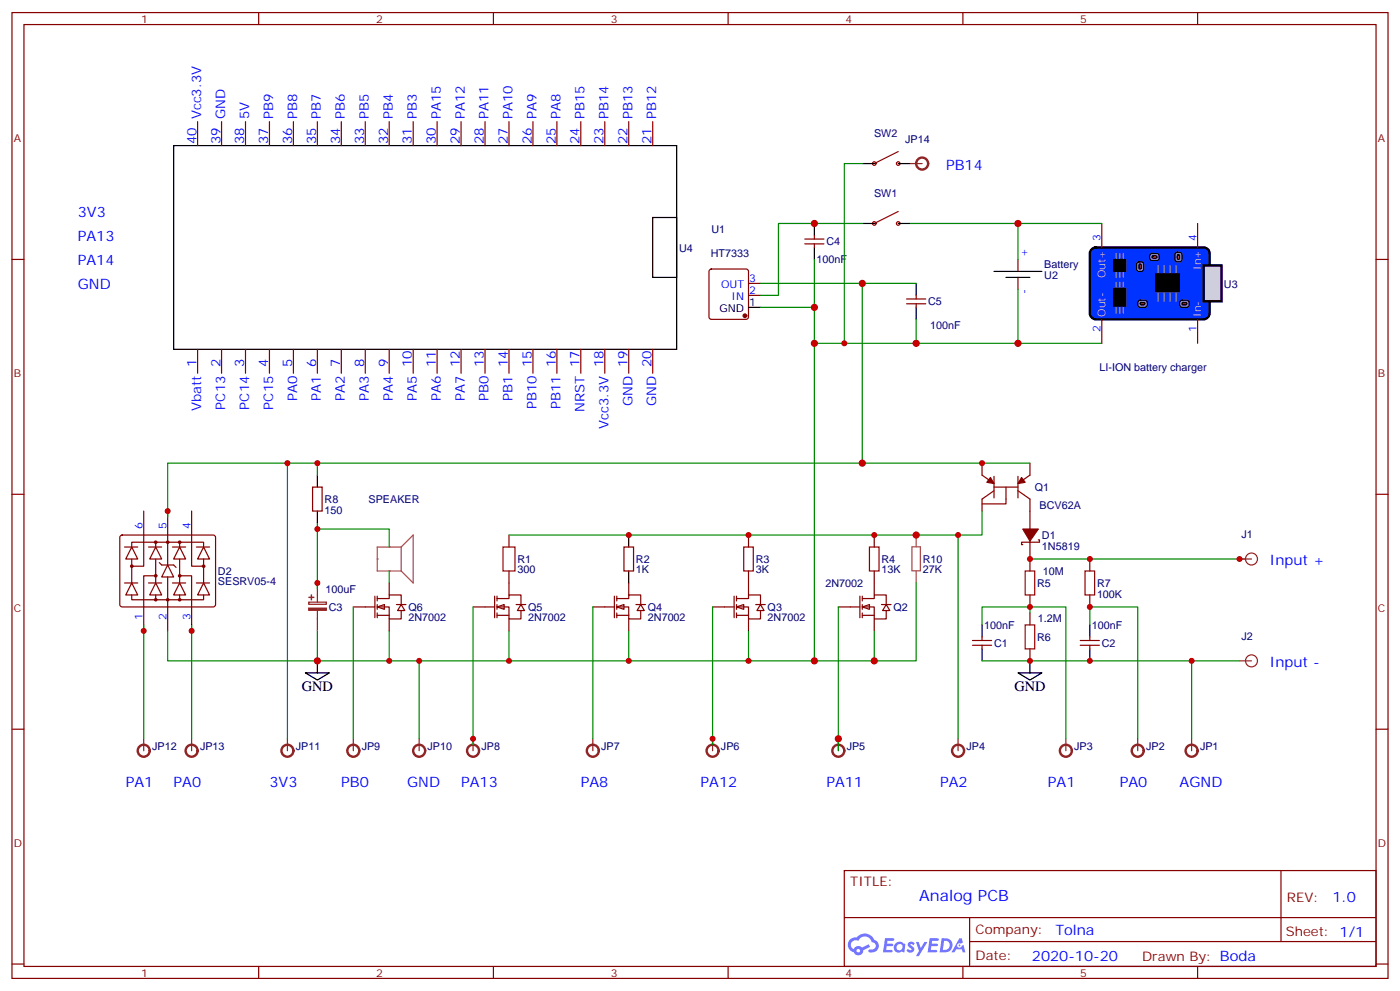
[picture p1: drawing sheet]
<svg xmlns="http://www.w3.org/2000/svg" width="412mm" height="292mm" viewBox="0 0 412 292" stroke-linecap="round" stroke-linejoin="round" font-family="sans-serif">
<g fill="none" stroke="#870000" stroke-width=".35">
<path d="M3.5 3.7h405.4v284.3h-405.4zM7.1 7.2h398.2v277.3h-398.2zM76.2 3.7v3.5M145.3 3.7v3.5M214.5 3.7v3.5M283.6 3.7v3.5M352.8 3.7v3.5M3.5 76.4h3.6M405.3 76.4h3.6M3.5 145.5h3.6M405.3 145.5h3.6M3.5 214.7h3.6"/>
<path d="M405.3 214.7h3.6M248.7 256.3h156.6v28.2h-156.6zM377.3 256.3v20.9M248.7 270.1h156.5M285.6 277.2h119.6M285.6 270.1v14.2M3.5 283.8h3.6M76.2 284.5v3.5M145.3 284.5v3.5M214.5 284.5v3.5M283.6 284.5v3.5M352.8 284.5v3.5"/>
<path d="M405.3 283.8h3.6"/>
</g>
<g fill="#5487ff">
<path d="M267.7 277.5a1.22 1.22 0 0 1 1.7 .2l-.4 .6a.47 .47 0 0 0-.3-.4 .47 .47 0 0 0-.5 .2l.1 .2a1.14 1.14 0 0 1 .8 1.8 1.14 1.14 0 0 1-1.9 0l-.2-.2 .5-.6 .7 .5a.29 .29 0 0 0 .3-.3 .29 .29 0 0 0-.2-.3 1.04 1.04 0 0 1-.6-1.7z"/>
<path d="M260.7 276.2h2.4l.3 .2-.2 .5-1.8 .1-.1 .8h1.5l.3 .4-.3 .4h-1.6l-.2 1.1h1.7l.2 .3-.2 .3-2.6 .1z"/>
<path d="M273.8 276.2h2.4l.3 .2-.1 .5-1.8 .1-.2 .8h1.6l.3 .4-.4 .4-1.6-.1-.1 1.1 1.7 .1 .2 .3-.2 .3-2.6 .1z"/>
<path d="M282.6 276.2h.7l.3 1.3-.6 .3a.69 .69 0 0 0-1 .3 .69 .69 0 0 0 .4 .9 .69 .69 0 0 0 .9-.6l.5-.2 .6 2.2h-.8l-.2-.9h-1.8l-.5 .9h-.8z"/>
<path d="M269.8 277.3h.8l.6 1.8 1.1-1.8h.9l-2.6 4.2h-.8l.9-1.5z"/>
<path d="M277.4 276.2l-.6 4.2h1.3a2.11 2.11 0 0 0 2.5-2.1 2.11 2.11 0 0 0-2.5-2.1zM278.1 277a1.39 1.39 0 0 1 1.7 1.4 1.39 1.39 0 0 1-1.8 1.2h-.3z"/>
<path d="M263.7 277.8a1.54 1.54 0 0 0-.1 2.2 1.54 1.54 0 0 0 2.2 .1l.6 .3 .3-2.3-.2-.3h-.4a1.49 1.49 0 0 0-2.4 0zM264 278.8a.94 .94 0 0 1 1.8 0 .94 .94 0 0 1-1.8 0z"/>
<path d="M250.4 276.6a2.18 2.18 0 0 0 1.1 3.7 1.44 1.44 0 0 0 1.6 .9 1.44 1.44 0 0 0 1.2-1.4l2-1.1-.5-.7-1.9 1a1.47 1.47 0 0 0-2.4 .4 1.39 1.39 0 0 1-.7-1.9 1.39 1.39 0 0 1 2-.5 2.12 2.12 0 0 1 2.2-1.3 2.12 2.12 0 0 1 1.9 1.7 1.14 1.14 0 0 1 1.1 1.4 1.14 1.14 0 0 1-1.7 .7 .43 .43 0 0 0-.5 .4 .43 .43 0 0 0 .4 .5 1.98 1.98 0 0 0 2.5-1.2 1.98 1.98 0 0 0-1.2-2.6 3.1 3.1 0 0 0-5.3-.6l-.9 .1zM252.3 279.9a.55 .55 0 0 1 1.1 0 .55 .55 0 0 1-1.1 0z"/>
<circle cx="282.6" cy="278.3" r=".26"/>
</g>
<path d="M289.3 136.3v3.6l3.5 2.4M303.4 136.3v3.6l-3.5 2.4M292.8 143.4h7.1M292.8 144.5l-3.5 2.4v3.6M292.8 140.2v6.4M296.3 143.4v4.9h-7M299.9 144.5l3.5 2.4v3.6M299.9 140.2v6.4" fill="none" stroke="#870000" stroke-width=".35"/>
<g fill="#870000" stroke="#870000" stroke-width=".35">
<path d="M300.9 140.6l1.1 1.4-2.1 .3z"/>
<path d="M291.7 140.6l1.1 1.7-2.1-.3z"/>
</g>
<g fill="#fff" stroke="#870000" stroke-width=".35">
<path d="M254 178.7l2.1-.7v1.4z"/>
<path d="M261.1 178l1 1.7h-2.1z"/>
</g>
<path d="M246.9 178.7h6.4M253.3 175.5v6.4M254 176.2h3.5v-1h3.6v2.8M254 178.7h3.5v3.5h3.6v-2.5M254 175.5v1.4M254 178v1.4M257.5 171.6v3.6M259.6 178h2.9M254 181.2h3.5M254 180.4v1.5M257.5 182.2v3.5" fill="none" stroke="#870000" stroke-width=".35"/>
<g fill="#fff" stroke="#870000" stroke-width=".35">
<path d="M217 178.7l2.1-.7v1.4z"/>
<path d="M224 178l1.1 1.7h-2.1z"/>
</g>
<path d="M209.9 178.7h6.4M216.3 175.5v6.4M217 176.2h3.5v-1h3.5v2.8M217 178.7h3.5v3.5h3.5v-2.5M217 175.5v1.4M217 178v1.4M220.5 171.6v3.6M222.6 178h2.8M217 181.2h3.5M217 180.4v1.5M220.5 182.2v3.5" fill="none" stroke="#870000" stroke-width=".35"/>
<g fill="#fff" stroke="#870000" stroke-width=".35">
<path d="M181.7 178.7l2.1-.7v1.4z"/>
<path d="M188.7 178l1.1 1.7h-2.1z"/>
</g>
<path d="M174.6 178.7h6.4M181 175.5v6.4M181.7 176.2h3.5v-1h3.5v2.8M181.7 178.7h3.5v3.5h3.5v-2.5M181.7 175.5v1.4M181.7 178v1.4M185.2 171.6v3.6M187.3 178h2.8M181.7 181.2h3.5M181.7 180.4v1.5M185.2 182.2v3.5" fill="none" stroke="#870000" stroke-width=".35"/>
<g fill="#fff" stroke="#870000" stroke-width=".35">
<path d="M146.4 178.7l2.1-.7v1.4z"/>
<path d="M153.5 178l1 1.7h-2.1z"/>
</g>
<path d="M139.3 178.7h6.4M145.7 175.5v6.4M146.4 176.2h3.5v-1h3.6v2.8M146.4 178.7h3.5v3.5h3.6v-2.5M146.4 175.5v1.4M146.4 178v1.4M149.9 171.6v3.6M152 178h2.9M146.4 181.2h3.5M146.4 180.4v1.5M149.9 182.2v3.5" fill="none" stroke="#870000" stroke-width=".35"/>
<g fill="#fff" stroke="#870000" stroke-width=".35">
<path d="M111.1 178.7l2.1-.7v1.4z"/>
<path d="M118.2 178l1 1.7h-2.1z"/>
</g>
<g fill="none" stroke="#870000" stroke-width=".35">
<path d="M92.1 143.4h2.8v7.1h-2.8zM149.9 157.5v3.5M220.5 157.5v3.5M257.5 157.5v3.5M303.4 150.5v5.3M303.4 159.3v8.8M305.9 158.9h.3v.7h-5.3v.7h.4M104.1 178.7h6.3M110.4 175.5v6.4M111.1 176.2h3.6v-1h3.5v2.8M111.1 178.7h3.6v3.5h3.5v-2.5M111.1 175.5v1.4"/>
<path d="M111.1 178v1.4M114.7 171.6v3.6M116.8 178h2.8M149.9 168.1v3.5M183.8 161h2.8v7.1h-2.8zM220.5 168.1v3.5M257.5 168.1v3.5M303.4 175.2v3.5M321 164.6v3.5M321 175.2v3.5M111.1 181.2h3.6M111.1 180.4v1.5"/>
<path d="M114.7 182.2v3.5M286.5 190h5.6M286.5 188.6h5.6M289.3 187.5v1.1M289.3 190v1M303.4 180.4v3.6M303.4 191v3.6M318.2 190h5.6M318.2 188.6h5.6M321 187.5v1.1M321 190v1"/>
</g>
<path d="M148.2 161h3.5v7.1h-3.5zM219.1 161h2.8v7.1h-2.8zM256.1 161h2.8v7.1h-2.8zM302 168.1h2.8v7.1h-2.8zM319.6 168.1h2.8v7.1h-2.8zM302 184h2.8v7h-2.8z" fill="none" stroke="#a10000" stroke-width=".35"/>
<path d="M93.5 139.9v3.5M93.5 150.5v3.5M185.2 157.5v3.5M185.2 168.1v3.5M289.3 184v3.5M289.3 191v3.6M321 184v3.5M321 191v3.6" fill="none" stroke="#000" stroke-width=".35"/>
<g fill="none" stroke="#008700" stroke-width=".35">
<path d="M93.5 136.3v3.6M303.4 136.3h-218.7v81.2M93.5 154v19.4M282.2 157.5v60M289.3 150.5v7h-139.4M104.1 178.7v38.8M139.3 178.7v40.6M174.6 178.7v38.8M209.9 178.7v40.6M246.9 178.7v42.3M303.4 164.6h63.5M303.4 178.7h10.6v38.8"/>
<path d="M93.5 185.7v8.9h21.2M114.7 185.7v8.9h35.2M149.9 185.7v8.9h35.3M185.2 185.7v8.9h35.3M220.5 185.7v8.9h37v-8.9M289.3 194.6h75.8M303.4 180.4v-1.7h-14.1v5.3M321 184v-5.3h14.1v38.8M351 194.6v22.9"/>
</g>
<path d="M301.3 155.8h4.6l-2.5 3.5z" fill="#870000" stroke="#870000" stroke-width=".35"/>
<g fill="none" stroke="#8c2424" stroke-width=".35">
<path d="M90.9 177.3h5.2v.6h-5.2zM93.5 171.6v5.7M93.5 179.7v6M365.1 164.6h3.6M365.1 194.6h3.6M84.7 217.5v3.5M104.1 217.5v3.5M123.5 217.5v3.5M139.3 217.5v3.5M174.6 217.5v3.5M209.9 217.5v3.5M246.9 217.5v3.5"/>
<path d="M282.2 217.5v3.5M314 217.5v3.5M335.1 217.5v3.5M351 217.5v3.5"/>
<circle cx="368.7" cy="164.6" r="1.76"/>
<circle cx="368.7" cy="194.6" r="1.76"/>
</g>
<g fill="none" stroke="#8c2424" stroke-width=".71">
<circle cx="84.7" cy="221" r="1.76"/>
<circle cx="104.1" cy="221" r="1.76"/>
<circle cx="123.5" cy="221" r="1.76"/>
<circle cx="139.3" cy="221" r="1.76"/>
<circle cx="174.6" cy="221" r="1.76"/>
<circle cx="209.9" cy="221" r="1.76"/>
<circle cx="246.9" cy="221" r="1.76"/>
<circle cx="282.2" cy="221" r="1.76"/>
<circle cx="314" cy="221" r="1.76"/>
<circle cx="335.1" cy="221" r="1.76"/>
<circle cx="351" cy="221" r="1.76"/>
</g>
<g fill="#8c2424" stroke="#8c2424" stroke-width=".35">
<path d="M90.9 179h5.2v.7h-5.2z"/>
<path d="M91 175.9h1.4z"/>
<path d="M91.7 175.2l.1 1.4z"/>
</g>
<path d="M118.2 161h-7.1v7.1h7.1M118.2 161v7.1M118.2 161l3.5-3.5v14.1l-3.5-3.5" fill="none" stroke="#a64a4a" stroke-width=".35"/>
<g fill="#a64a4a">
<circle cx="114.7" cy="168.1" r=".18"/>
<circle cx="114.7" cy="161" r=".18"/>
<circle cx="111.1" cy="164.6" r=".18"/>
</g>
<path d="M224 90.5h15.9v104.1M224 83.4h30v52.9M93.5 155.8h21.2v5.2M114.7 168.1v3.5M123.5 194.6v22.9" fill="none" stroke="#008700" stroke-width=".35"/>
<path d="M209.1 79.4l.4-.2h10.3l.5 .2 .2 .5v13.4l-.2 .5-.5 .2h-10.3l-.4-.2-.3-.5v-13.4zM299.9 76.4v3.5M220.5 87h3.5M220.5 83.4h3.5M299.9 81.7v3.5" fill="none" stroke="#870000" stroke-width=".35"/>
<circle cx="219.4" cy="93" r=".53" fill="#870000" stroke="#870000" stroke-width=".35"/>
<path d="M292.8 79.9h14.1M220.5 90.5h3.5M296.3 81.7h7.1M90 198.1h7l-3.5 2.1zM93.5 194.6v3.5M299.9 198.1h7l-3.5 2.1zM303.4 194.6v3.5" fill="none" stroke="#000" stroke-width=".35"/>
<path d="M321.6 73.4l1.2-.6h31.7a1.76 1.76 0 0 1 1.8 1.8v17.7a1.89 1.89 0 0 1-1.8 1.7h-31.7a1.89 1.89 0 0 1-1.8-1.7v-17.7z" fill="#03f" stroke="#000" stroke-width=".71"/>
<path d="M354.5 78.1h5.3v10.6h-5.3z" fill="#ccc" stroke="#000" stroke-width=".71"/>
<path d="M324.6 65.8v7M352.8 65.8v7M324.6 94v7.1M352.8 94v7.1" fill="none" stroke="#870000" stroke-width=".35"/>
<g fill="none" stroke="#999" stroke-width=".35">
<path d="M328.8 74.6v7.1M329.8 74.6v7.1M330.9 74.6v7.1M341.1 78.1v3.6M342.9 78.1v3.6M344.7 78.1v3.6M346.4 78.1v3.6M328.8 88.7v3.6M328.8 83.1v3.5M329.8 88.7v3.6M329.8 83.1v3.5M330.9 88.7v3.6"/>
<path d="M330.9 83.1v3.5M341.1 85.2v3.5M342.9 85.2v3.5M344.7 85.2v3.5M346.4 85.2v3.5"/>
</g>
<path d="M328.1 76.4h3.5v3.5h-3.5zM328.1 84.8h3.5v5.3h-3.5zM340.4 80.6h7.1v5.3h-7.1z" fill="#000" stroke="#000" stroke-width=".35"/>
<path d="M338.9 74.8l.5-.2 1.7 .1 .3 .3v1.3l-.6 .4h-1.7l-.4-.7z" fill="#999" stroke="#000" stroke-width=".35"/>
<path d="M339.4 75.5l1-.2 .4 .4-.2 .3h-.9l-.3-.2z" fill="#963" stroke="#000" stroke-width=".35"/>
<path d="M346.3 74.5l1.2-.2 .6 .4 .1 1.7-.5 .6h-1.2l-.4-.4v-1.6z" fill="#999" stroke="#000" stroke-width=".35"/>
<path d="M346.8 75.1l.3-.1 .3 .1 .1 .9-.2 .3-.5-.1z" fill="#963" stroke="#000" stroke-width=".35"/>
<path d="M335.4 88.6l.4-.2h1.7l.4 .4v1.3l-.6 .4-1.7-.1-.5-.6z" fill="#999" stroke="#000" stroke-width=".35"/>
<path d="M335.9 89.3l1-.2 .4 .3-.2 .3-.9 .1-.3-.2z" fill="#963" stroke="#000" stroke-width=".35"/>
<path d="M347.7 88.6l.5-.2h1.7l.4 .4-.1 1.3-.6 .4-1.7-.1-.4-.6z" fill="#999" stroke="#000" stroke-width=".35"/>
<path d="M348.2 89.3l1-.2 .4 .3-.2 .3-.9 .1-.3-.2z" fill="#963" stroke="#000" stroke-width=".35"/>
<path d="M335 77.3l1.2-.2 .6 .4 .1 1.7-.5 .6h-1.2l-.4-.4v-1.6z" fill="#999" stroke="#000" stroke-width=".35"/>
<path d="M335.5 78l.3-.2 .3 .2 .1 .8-.2 .4-.5-.2z" fill="#963" stroke="#000" stroke-width=".35"/>
<g fill="none" stroke="#008700" stroke-width=".35">
<path d="M254 48.2h-5.3v52.9M239.9 76.4v14.1M254 65.8h-24.7v21.2h-5.3M268.1 65.8h31.8M324.6 65.8h-24.7v10.6M254 83.4h15.9M269.9 94v7.1M299.9 85.2v15.9h24.7M239.9 101.1h60M84.7 136.3h-35.3v15.9M269.9 171.6v23h-12.4M42.3 184v33.5"/>
<path d="M49.4 185.7v8.9h44.1M56.4 184v33.5"/>
</g>
<g fill="none" stroke="#900" stroke-width=".35">
<path d="M264.6 44.6l-7.1 3.6M264.6 62.3l-7.1 3.5"/>
<circle cx="257.5" cy="48.2" r=".53"/>
<circle cx="264.6" cy="48.2" r=".53"/>
<circle cx="257.5" cy="65.8" r=".53"/>
<circle cx="264.6" cy="65.8" r=".53"/>
</g>
<path d="M51.2 42.9h148.1v59.9h-148.1zM254 48.2h3.5M264.6 48.2h3.5M192.3 64h7v17.7h-7zM239.9 65.8v3.5M239.9 72.8v3.6M254 65.8h3.5M264.6 65.8h3.5M269.9 83.4v3.6M269.9 90.5v3.5" fill="none" stroke="#000" stroke-width=".35"/>
<g fill="none" stroke="#870000" stroke-width=".35">
<path d="M58.2 35.8v7.1M65.3 35.8v7.1M72.3 35.8v7.1M79.4 35.8v7.1M86.4 35.8v7.1M93.5 35.8v7.1M100.5 35.8v7.1M107.6 35.8v7.1M114.7 35.8v7.1M121.7 35.8v7.1M128.8 35.8v7.1M135.8 35.8v7.1"/>
<path d="M142.9 35.8v7.1M149.9 35.8v7.1M157 35.8v7.1M164 35.8v7.1M171.1 35.8v7.1M178.2 35.8v7.1M185.2 35.8v7.1M192.3 35.8v7.1M237.1 71.8h5.6M237.1 70.4h5.6M239.9 69.3v1.1M239.9 71.8v1"/>
<path d="M267.1 89.4h5.6M267.1 88h5.6M269.9 87v1M269.9 89.4v1.1M58.2 102.8v7.1M65.3 102.8v7.1M72.3 102.8v7.1M79.4 102.8v7.1M86.4 102.8v7.1M93.5 102.8v7.1M100.5 102.8v7.1M107.6 102.8v7.1"/>
<path d="M114.7 102.8v7.1M121.7 102.8v7.1M128.8 102.8v7.1M135.8 102.8v7.1M142.9 102.8v7.1M149.9 102.8v7.1M157 102.8v7.1M164 102.8v7.1M171.1 102.8v7.1M178.2 102.8v7.1M185.2 102.8v7.1M192.3 102.8v7.1"/>
<path d="M35.5 157.7l.5-.2h26.8l.5 .2 .2 .5-.1 20.1-.6 .4-27.1-.1-.4-.6v-19.8zM42.3 150.5v16.2h-3.5M45.9 159.6v1.4M49.4 150.5v15.8M52.9 159.6v1.4M56.4 150.5v16.2h3.6M36.7 161h3.9M36.7 171.6h3.9M38.8 161l1.8 3.6h-3.6zM38.8 171.6l1.8 3.6h-3.6zM38.8 175.2v1.4h21.2v-1.4M38.8 161v-1.4h21.2v1.4"/>
<path d="M38.8 164.6v7M43.7 161h3.9M43.7 171.6h3.9M45.9 161l1.7 3.6h-3.5zM45.9 171.6l1.7 3.6h-3.5zM45.9 169.5h-3.6v16.2M45.9 164.6v7M45.9 175.2v1.4M46.9 165.6l.7 .7h3.6l.7 .7M49.4 166.3l1.8 3.6h-3.6zM49.4 169.9v15.8M50.8 161h3.9"/>
<path d="M50.8 171.6h3.9M52.9 161l1.8 3.6h-3.5zM52.9 171.6l1.8 3.6h-3.5zM52.9 169.5h3.5v16.2M52.9 164.6v7M52.9 175.2v1.4M57.9 161h3.8M57.9 171.6h3.8M60 161l1.7 3.6h-3.5zM60 171.6l1.7 3.6h-3.5zM60 164.6v7"/>
</g>
<path d="M269.9 157.5v3.5M268.6 161h2.5v7h-2.5zM269.9 168.2v3.4" fill="none" stroke="#a64a4a" stroke-width=".35"/>
<g fill="#870000" stroke="#870000" stroke-width=".35">
<circle cx="38.8" cy="166.7" r=".35"/>
<circle cx="45.9" cy="169.5" r=".35"/>
<circle cx="60" cy="166.7" r=".35"/>
<circle cx="52.9" cy="169.5" r=".35"/>
<circle cx="49.4" cy="159.6" r=".35"/>
<circle cx="49.4" cy="176.6" r=".35"/>
<circle cx="45.9" cy="176.6" r=".35"/>
<circle cx="52.9" cy="176.6" r=".35"/>
<circle cx="45.9" cy="159.6" r=".35"/>
<circle cx="52.9" cy="159.6" r=".35"/>
</g>
<path d="M268.1 48.2h3.5M42.3 217.5v3.5M56.4 217.5v3.5" fill="none" stroke="#8c2424" stroke-width=".35"/>
<g fill="none" stroke="#8c2424" stroke-width=".71">
<circle cx="271.6" cy="48.2" r="1.76"/>
<circle cx="42.3" cy="221" r="1.76"/>
<circle cx="56.4" cy="221" r="1.76"/>
</g>
<g fill="#c00">
<circle cx="185.2" cy="157.5" r=".88"/>
<circle cx="220.5" cy="157.5" r=".88"/>
<circle cx="257.5" cy="157.5" r=".88"/>
<circle cx="220.5" cy="194.6" r=".88"/>
<circle cx="185.2" cy="194.6" r=".88"/>
<circle cx="149.9" cy="194.6" r=".88"/>
<circle cx="303.4" cy="164.6" r=".88"/>
<circle cx="321" cy="164.6" r=".88"/>
<circle cx="365.1" cy="164.6" r=".88"/>
<circle cx="303.4" cy="178.7" r=".88"/>
<circle cx="303.4" cy="194.6" r=".88"/>
<circle cx="321" cy="194.6" r=".88"/>
<circle cx="321" cy="178.7" r=".88"/>
<circle cx="351" cy="194.6" r=".88"/>
<circle cx="246.9" cy="217.5" r="1.06"/>
<circle cx="209.9" cy="217.5" r=".88"/>
<circle cx="139.3" cy="217.5" r=".88"/>
<circle cx="289.3" cy="136.3" r=".88"/>
<circle cx="93.5" cy="136.3" r=".88"/>
<circle cx="93.5" cy="171.6" r=".88"/>
<circle cx="114.7" cy="194.6" r=".88"/>
<circle cx="93.5" cy="155.8" r=".88"/>
<circle cx="123.5" cy="194.6" r=".88"/>
<circle cx="93.5" cy="194.6" r="1.06"/>
<circle cx="239.9" cy="90.5" r="1.06"/>
<circle cx="299.9" cy="65.8" r="1.06"/>
<circle cx="239.9" cy="65.8" r="1.06"/>
<circle cx="254" cy="83.4" r="1.06"/>
<circle cx="239.9" cy="101.1" r="1.06"/>
<circle cx="299.9" cy="101.1" r="1.06"/>
<circle cx="269.9" cy="101.1" r="1.06"/>
<circle cx="239.9" cy="194.6" r="1.06"/>
<circle cx="254" cy="136.3" r="1.06"/>
<circle cx="269.9" cy="157.5" r="1.06"/>
<circle cx="257.5" cy="194.6" r="1.06"/>
<circle cx="282.2" cy="157.5" r=".88"/>
<circle cx="84.7" cy="136.3" r=".88"/>
<circle cx="49.4" cy="150.5" r=".88"/>
<circle cx="56.4" cy="185.7" r=".88"/>
<circle cx="42.3" cy="185.7" r=".88"/>
<circle cx="248.7" cy="101.1" r=".88"/>
</g>
<text font-size="4.6" fill="#00f" x="270.8" y="265.3">Analog PCB</text>
<g font-size="4.2" fill="#00f">
<text x="278.7" y="49.9">PB14</text>
<text x="22.9" y="64">3V3</text>
<text x="22.9" y="71.1">PA13</text>
<text x="22.9" y="78.1">PA14</text>
<text x="22.9" y="85.2">GND</text>
<text x="373.9" y="166.3">Input +</text>
<text x="373.9" y="196.3">Input -</text>
<text x="37" y="231.6">PA1</text>
<text x="51.2" y="231.6">PA0</text>
<text x="79.4" y="231.6">3V3</text>
<text x="100.5" y="231.6">PB0</text>
<text x="119.9" y="231.6">GND</text>
<text x="135.8" y="231.6">PA13</text>
<text x="171.1" y="231.6">PA8</text>
<text x="206.4" y="231.6">PA12</text>
<text x="243.4" y="231.6">PA11</text>
<text x="276.9" y="231.6">PA2</text>
<text x="308.7" y="231.6">PA1</text>
<text x="329.8" y="231.6">PA0</text>
<text x="347.5" y="231.6">AGND</text>
<text x="392.5" y="265.6">1.0</text>
<text x="310.9" y="275.1">Tolna</text>
<text x="304" y="282.9">2020-10-20</text>
</g>
<g font-size="4.2">
<text x="88.9" y="203.4">GND</text>
<text x="298.8" y="203.4">GND</text>
</g>
<g font-size="3.9" fill="#00f">
<text x="59.3" y="35.1" transform="rotate(-90 59.3 35.1)">Vcc3.3V</text>
<text x="66.3" y="35.1" transform="rotate(-90 66.3 35.1)">GND</text>
<text x="73.4" y="35.1" transform="rotate(-90 73.4 35.1)">5V</text>
<text x="80.4" y="35.1" transform="rotate(-90 80.4 35.1)">PB9</text>
<text x="87.5" y="35.1" transform="rotate(-90 87.5 35.1)">PB8</text>
<text x="94.5" y="35.1" transform="rotate(-90 94.5 35.1)">PB7</text>
<text x="101.6" y="35.1" transform="rotate(-90 101.6 35.1)">PB6</text>
<text x="108.7" y="35.1" transform="rotate(-90 108.7 35.1)">PB5</text>
<text x="115.7" y="35.1" transform="rotate(-90 115.7 35.1)">PB4</text>
<text x="122.8" y="35.1" transform="rotate(-90 122.8 35.1)">PB3</text>
<text x="129.8" y="35.1" transform="rotate(-90 129.8 35.1)">PA15</text>
<text x="136.9" y="35.1" transform="rotate(-90 136.9 35.1)">PA12</text>
<text x="143.9" y="35.1" transform="rotate(-90 143.9 35.1)">PA11</text>
<text x="151" y="35.1" transform="rotate(-90 151 35.1)">PA10</text>
<text x="158" y="35.1" transform="rotate(-90 158 35.1)">PA9</text>
<text x="165.1" y="35.1" transform="rotate(-90 165.1 35.1)">PA8</text>
<text x="172.2" y="35.1" transform="rotate(-90 172.2 35.1)">PB15</text>
<text x="179.2" y="35.1" transform="rotate(-90 179.2 35.1)">PB14</text>
<text x="186.3" y="35.1" transform="rotate(-90 186.3 35.1)">PB13</text>
<text x="193.3" y="35.1" transform="rotate(-90 193.3 35.1)">PB12</text>
<text x="57.9" y="42.5" transform="rotate(-90 57.9 42.5)">40</text>
<text x="64.9" y="42.5" transform="rotate(-90 64.9 42.5)">39</text>
<text x="72" y="42.5" transform="rotate(-90 72 42.5)">38</text>
<text x="79" y="42.5" transform="rotate(-90 79 42.5)">37</text>
<text x="86.1" y="42.5" transform="rotate(-90 86.1 42.5)">36</text>
<text x="93.1" y="42.5" transform="rotate(-90 93.1 42.5)">35</text>
<text x="100.2" y="42.5" transform="rotate(-90 100.2 42.5)">34</text>
<text x="107.2" y="42.5" transform="rotate(-90 107.2 42.5)">33</text>
<text x="114.3" y="42.5" transform="rotate(-90 114.3 42.5)">32</text>
<text x="121.4" y="42.5" transform="rotate(-90 121.4 42.5)">31</text>
<text x="128.4" y="42.5" transform="rotate(-90 128.4 42.5)">30</text>
<text x="135.5" y="42.5" transform="rotate(-90 135.5 42.5)">29</text>
<text x="142.5" y="42.5" transform="rotate(-90 142.5 42.5)">28</text>
<text x="149.6" y="42.5" transform="rotate(-90 149.6 42.5)">27</text>
<text x="156.6" y="42.5" transform="rotate(-90 156.6 42.5)">26</text>
<text x="163.7" y="42.5" transform="rotate(-90 163.7 42.5)">25</text>
<text x="170.7" y="42.5" transform="rotate(-90 170.7 42.5)">24</text>
<text x="177.8" y="42.5" transform="rotate(-90 177.8 42.5)">23</text>
<text x="184.9" y="42.5" transform="rotate(-90 184.9 42.5)">22</text>
<text x="191.9" y="42.5" transform="rotate(-90 191.9 42.5)">21</text>
<text x="57.9" y="108.1" transform="rotate(-90 57.9 108.1)">1</text>
<text x="64.9" y="108.1" transform="rotate(-90 64.9 108.1)">2</text>
<text x="72" y="108.1" transform="rotate(-90 72 108.1)">3</text>
<text x="79" y="108.1" transform="rotate(-90 79 108.1)">4</text>
<text x="86.1" y="108.1" transform="rotate(-90 86.1 108.1)">5</text>
<text x="93.1" y="108.1" transform="rotate(-90 93.1 108.1)">6</text>
<text x="100.2" y="108.1" transform="rotate(-90 100.2 108.1)">7</text>
<text x="107.2" y="108.1" transform="rotate(-90 107.2 108.1)">8</text>
<text x="114.3" y="108.1" transform="rotate(-90 114.3 108.1)">9</text>
<text x="121.4" y="108.1" transform="rotate(-90 121.4 108.1)">10</text>
<text x="128.4" y="108.1" transform="rotate(-90 128.4 108.1)">11</text>
<text x="135.5" y="108.1" transform="rotate(-90 135.5 108.1)">12</text>
<text x="142.5" y="108.1" transform="rotate(-90 142.5 108.1)">13</text>
<text x="149.6" y="108.1" transform="rotate(-90 149.6 108.1)">14</text>
<text x="156.6" y="108.1" transform="rotate(-90 156.6 108.1)">15</text>
<text x="163.7" y="108.1" transform="rotate(-90 163.7 108.1)">16</text>
<text x="170.7" y="108.1" transform="rotate(-90 170.7 108.1)">17</text>
<text x="177.8" y="108.1" transform="rotate(-90 177.8 108.1)">18</text>
<text x="184.9" y="108.1" transform="rotate(-90 184.9 108.1)">19</text>
<text x="191.9" y="108.1" transform="rotate(-90 191.9 108.1)">20</text>
<text x="87.5" y="118.1" transform="rotate(-90 87.5 118.1)">PA0</text>
<text x="94.5" y="118.1" transform="rotate(-90 94.5 118.1)">PA1</text>
<text x="101.6" y="118.1" transform="rotate(-90 101.6 118.1)">PA2</text>
<text x="108.7" y="118.1" transform="rotate(-90 108.7 118.1)">PA3</text>
<text x="115.7" y="118.1" transform="rotate(-90 115.7 118.1)">PA4</text>
<text x="122.8" y="118.1" transform="rotate(-90 122.8 118.1)">PA5</text>
<text x="129.8" y="118.1" transform="rotate(-90 129.8 118.1)">PA6</text>
<text x="136.9" y="118.1" transform="rotate(-90 136.9 118.1)">PA7</text>
<text x="143.9" y="118.1" transform="rotate(-90 143.9 118.1)">PB0</text>
<text x="151" y="118.1" transform="rotate(-90 151 118.1)">PB1</text>
<text x="186.3" y="119.5" transform="rotate(-90 186.3 119.5)">GND</text>
<text x="193.3" y="119.5" transform="rotate(-90 193.3 119.5)">GND</text>
<text x="59.3" y="121" transform="rotate(-90 59.3 121)">Vbatt</text>
<text x="66.3" y="120.6" transform="rotate(-90 66.3 120.6)">PC13</text>
<text x="73.4" y="120.6" transform="rotate(-90 73.4 120.6)">PC14</text>
<text x="80.4" y="120.6" transform="rotate(-90 80.4 120.6)">PC15</text>
<text x="158" y="120.5" transform="rotate(-90 158 120.5)">PB10</text>
<text x="165.1" y="120.5" transform="rotate(-90 165.1 120.5)">PB11</text>
<text x="172.2" y="121.2" transform="rotate(-90 172.2 121.2)">NRST</text>
<text x="179.2" y="126.3" transform="rotate(-90 179.2 126.3)">Vcc3.3V</text>
</g>
<g font-size="3.9" fill="#800">
<text x="250.5" y="260.9">TITLE:</text>
<text x="379.1" y="265.6">REV:</text>
<text x="287.4" y="275.1">Company:</text>
<text x="378.7" y="275.7">Sheet: 1/1</text>
<text x="287.4" y="282.8">Date:</text>
<text x="336.4" y="282.8">Drawn By: Boda</text>
</g>
<g font-size="3.2" fill="#800">
<text x="41.6" y="6.7">1</text>
<text x="110.8" y="6.7">2</text>
<text x="179.9" y="6.7">3</text>
<text x="249.1" y="6.7">4</text>
<text x="318.2" y="6.7">5</text>
<text x="4.1" y="41.8">A</text>
<text x="405.9" y="41.8">A</text>
<text x="4.1" y="110.9">B</text>
<text x="405.9" y="110.9">B</text>
<text x="4.1" y="180.1">C</text>
<text x="405.9" y="180.1">C</text>
<text x="4.1" y="249.2">D</text>
<text x="405.9" y="249.2">D</text>
<text x="41.6" y="287.5">1</text>
<text x="110.8" y="287.5">2</text>
<text x="179.9" y="287.5">3</text>
<text x="249.1" y="287.5">4</text>
<text x="318.2" y="287.5">5</text>
</g>
<g font-size="3.2" fill="#000080">
<text x="257.5" y="40.3">SW2</text>
<text x="266.7" y="42.2">JP14</text>
<text x="257.5" y="58">SW1</text>
<text x="209.6" y="68.7">U1</text>
<text x="200" y="74.2">U4</text>
<text x="209.3" y="75.7">HT7333</text>
<text x="240.5" y="77.5">100nF</text>
<text x="243.4" y="72.2">C4</text>
<text x="307.6" y="78.9">Battery</text>
<text x="307.6" y="82.1">U2</text>
<text x="273.4" y="89.9">C5</text>
<text x="360.5" y="84.8">U3</text>
<text x="274" y="96.9">100nF</text>
<text x="323.9" y="109.3">LI-ION battery charger</text>
<text x="95.6" y="148.1">R8</text>
<text x="108.6" y="148.1">SPEAKER</text>
<text x="304.8" y="144.6">Q1</text>
<text x="306.2" y="149.8">BCV62A</text>
<text x="95.6" y="151.3">150</text>
<text x="306.9" y="161.9">1N5819</text>
<text x="306.9" y="158.6">D1</text>
<text x="365.7" y="158.5">J1</text>
<text x="152.4" y="165.6">R1</text>
<text x="187.3" y="165.6">R2</text>
<text x="222.6" y="165.6">R3</text>
<text x="259.6" y="165.6">R4</text>
<text x="271.8" y="165.7">R10</text>
<text x="64.2" y="172.3">SESRV05-4</text>
<text x="64.2" y="169.2">D2</text>
<text x="152.4" y="168.8">300</text>
<text x="187.3" y="168.8">1K</text>
<text x="222.6" y="168.8">3K</text>
<text x="243.2" y="172.8">2N7002</text>
<text x="259.6" y="168.8">13K</text>
<text x="271.8" y="168.7">27K</text>
<text x="305.5" y="172.8">R5</text>
<text x="307.2" y="169.2">10M</text>
<text x="323.1" y="172.8">R7</text>
<text x="95.9" y="174.5">100uF</text>
<text x="96.8" y="179.8">C3</text>
<text x="120.3" y="179.9">Q6</text>
<text x="155.6" y="179.9">Q5</text>
<text x="190.9" y="179.9">Q4</text>
<text x="226.1" y="179.9">Q3</text>
<text x="263.2" y="179.9">Q2</text>
<text x="323.1" y="176">100K</text>
<text x="120.3" y="182.8">2N7002</text>
<text x="155.6" y="182.8">2N7002</text>
<text x="190.9" y="182.8">2N7002</text>
<text x="226.1" y="182.8">2N7002</text>
<text x="289.9" y="185.1">100nF</text>
<text x="305.7" y="183.1">1.2M</text>
<text x="321.7" y="185.1">100nF</text>
<text x="292.8" y="190.4">C1</text>
<text x="305.5" y="188.6">R6</text>
<text x="324.6" y="190.4">C2</text>
<text x="365.7" y="188.5">J2</text>
<text x="44.8" y="220.9">JP12</text>
<text x="58.9" y="220.9">JP13</text>
<text x="87.1" y="220.9">JP11</text>
<text x="106.5" y="220.9">JP9</text>
<text x="125.9" y="220.9">JP10</text>
<text x="141.8" y="220.9">JP8</text>
<text x="177.1" y="220.9">JP7</text>
<text x="212.4" y="220.9">JP6</text>
<text x="249.4" y="220.9">JP5</text>
<text x="284.7" y="220.9">JP4</text>
<text x="316.4" y="220.9">JP3</text>
<text x="337.6" y="220.9">JP2</text>
<text x="353.5" y="220.9">JP1</text>
</g>
<g font-size="3.2" fill="#00f">
<text x="324.2" y="71.1" transform="rotate(-90 324.2 71.1)">3</text>
<text x="352.4" y="71.1" transform="rotate(-90 352.4 71.1)">4</text>
<text x="302.7" y="75.8" transform="rotate(-90 302.7 75.8)">+</text>
<text x="220.7" y="83.1">3</text>
<text x="212.4" y="84.8">OUT</text>
<text x="215.5" y="88.4">IN</text>
<text x="220.7" y="86.6">2</text>
<text x="302.7" y="86.6" transform="rotate(-90 302.7 86.6)">-</text>
<text x="324.2" y="97.8" transform="rotate(-90 324.2 97.8)">2</text>
<text x="352.4" y="97.8" transform="rotate(-90 352.4 97.8)">1</text>
<text x="42" y="155.8" transform="rotate(-90 42 155.8)">6</text>
<text x="49" y="155.8" transform="rotate(-90 49 155.8)">5</text>
<text x="56.1" y="155.8" transform="rotate(-90 56.1 155.8)">4</text>
<text x="42" y="182.5" transform="rotate(-90 42 182.5)">1</text>
<text x="49" y="182.5" transform="rotate(-90 49 182.5)">2</text>
<text x="56.1" y="182.5" transform="rotate(-90 56.1 182.5)">3</text>
</g>
<g font-size="3.2" fill="#ccc">
<text x="325.6" y="81.9" transform="rotate(-90 325.6 81.9)">Out+</text>
<text x="353.8" y="79.5" transform="rotate(-90 353.8 79.5)">In+</text>
<text x="325.6" y="93.3" transform="rotate(-90 325.6 93.3)">Out-</text>
<text x="353.8" y="93.3" transform="rotate(-90 353.8 93.3)">In-</text>
</g>
<g font-size="3.2">
<text x="211.9" y="91.9">GND</text>
<text x="220.7" y="90.1">1</text>
</g>
</svg>
